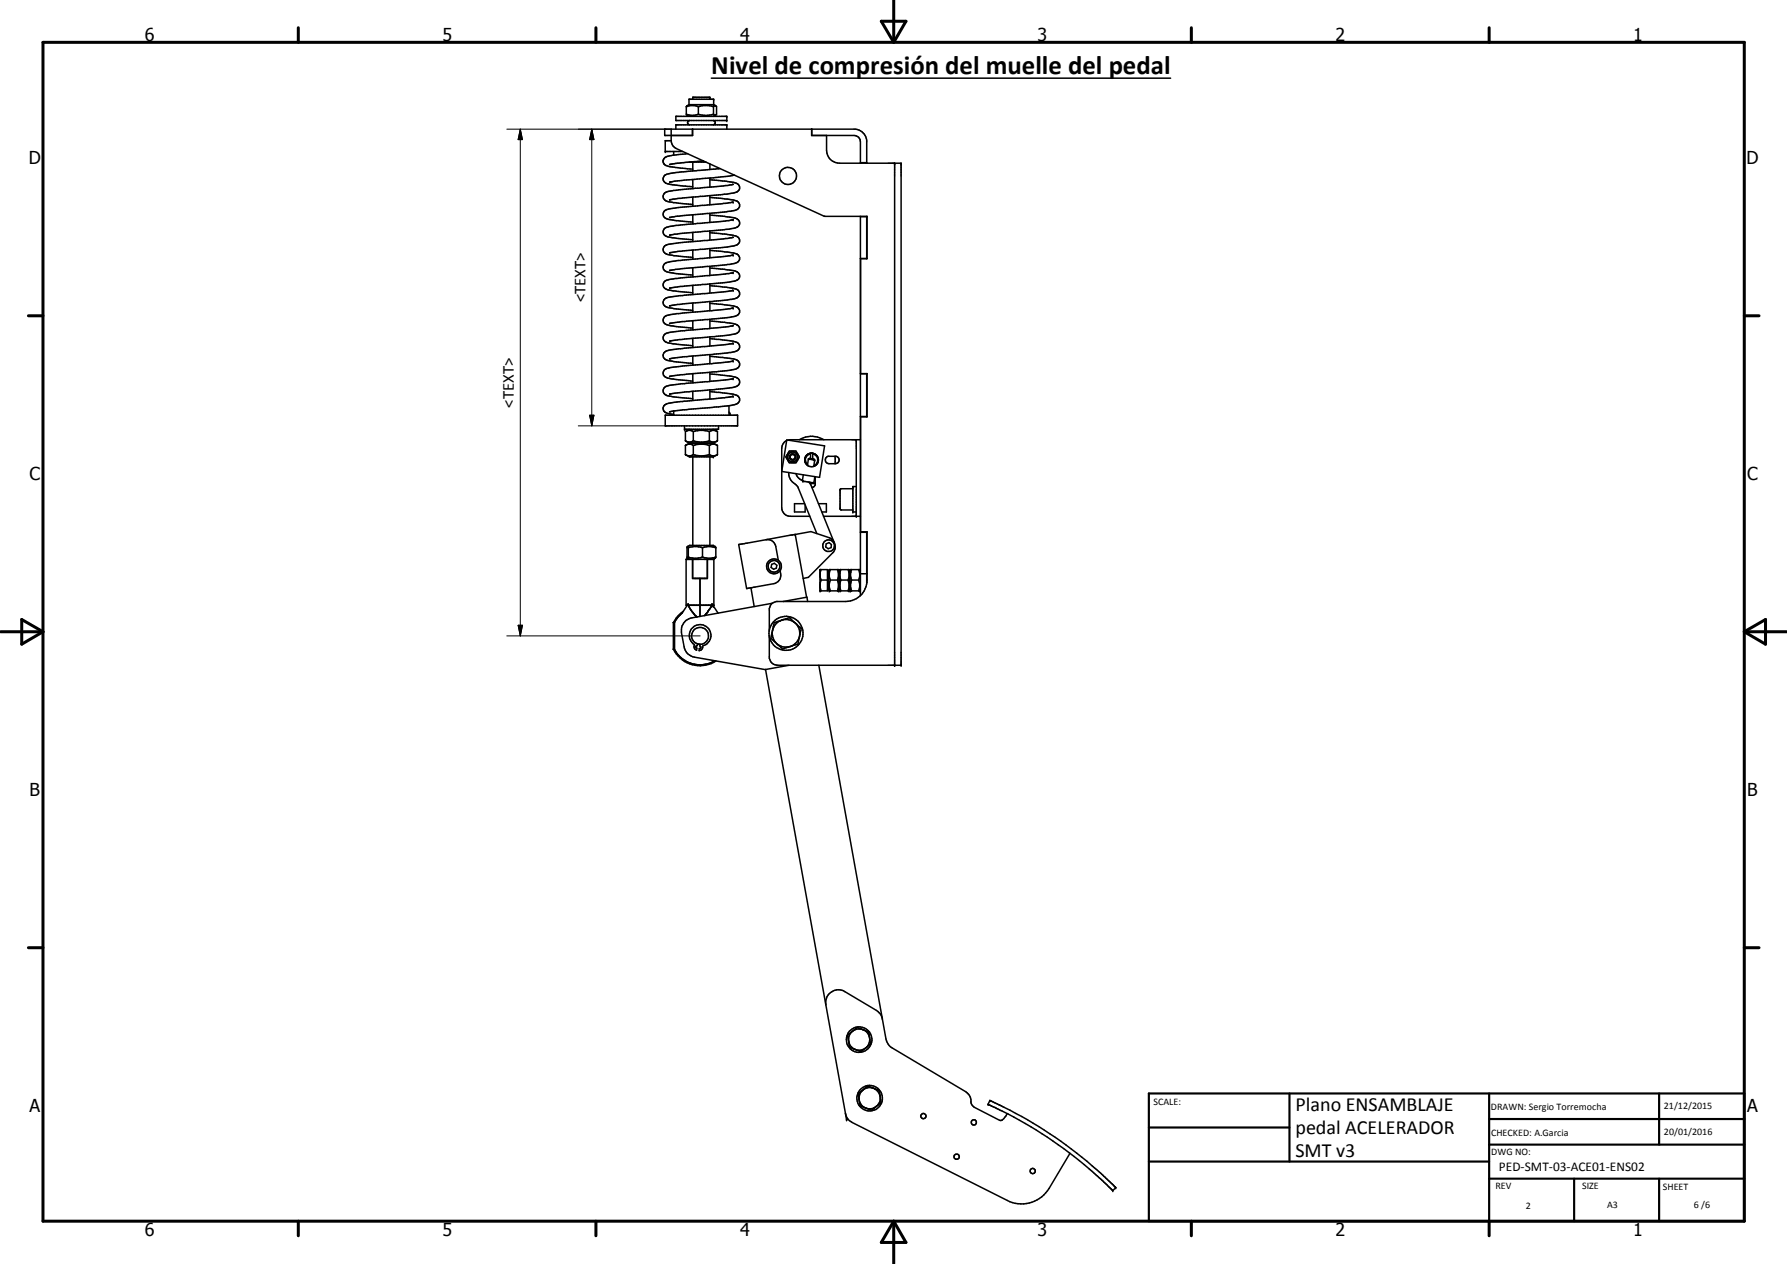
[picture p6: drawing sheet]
<svg xmlns="http://www.w3.org/2000/svg" width="420mm" height="297mm" viewBox="0 0 420 297" stroke-linecap="round" stroke-linejoin="round" font-family="sans-serif">
<g fill="none" stroke="#000" stroke-width=".35">
<path d="M167.2 18.4h108M157.8 33.1l.4 1.2 .8 .6 34.7 15.9h10.2v10h-1.6M157.8 30.4v2.7M157.8 33.1h-1.4v2.5h4.2M158.4 35.6v.8M158.9 30.4v-1.1h12v1.1M158.9 27.3h12v1h-12zM161.4 25.1a3.9 3.9 0 0 1 2.8 0M161.4 26.8a3.9 3.9 0 0 0 2.8 0M161.4 26.8l.6 .5M161.4 25.1v1.7M161.7 36.1l-4.3 .5a1.32 1.32 0 0 0-1.2 .6 1.32 1.32 0 0 0 0 1.4 12 12 0 0 0 4.9 1l1.8 .2"/>
<path d="M162 24.6v-1.3h5.8v1.3M162 24.6h5.8M162 24.6l-.6 .5M162.1 38.1h3.9M162.2 28.3a.51 .51 0 0 0-.5 .5 .51 .51 0 0 0 .5 .5M162.8 30.4v1.4h-6.5v-1.4h44.9a2.98 2.98 0 0 1 2.6 2.5v5.5M162.9 23.3v-.4h4v.4M162.9 38.1v2.1M164.2 25.1a6 6 0 0 1 3.6 0M164.2 26.8a5.5 5.5 0 0 0 3.6 0M164.2 25.1v1.7M165.4 37.8l-8 .9"/>
<path d="M166.9 38.5v1.3M167.7 28.3a.51 .51 0 0 1 .5 .5 .51 .51 0 0 1-.5 .5M167.8 25.1v1.7M167.8 24.6l.7 .5v1.7l-.4 .3-.3-.3M168.2 24.8l-.4 .3M168.2 27.1l-.4 .2M169.3 39.6l-10.1 .9a4.9 4.9 0 0 0-3.1 .9 1.3 1.3 0 0 0 1.3 1.9l5.5 .6M190.8 30.4v1.4h10l.6 .2a1.34 1.34 0 0 1 .9 1.3v5.1M190.9 30.4v1.4M194.3 31.8v3.5a3 3 0 0 0 3.1 3.1h14.5v117.9h-29a1.98 1.98 0 0 1-2-1.6v-5.2M202.3 38.2h1.5M210.3 38.4v117.9"/>
<path d="M157.5 46.9v.1M157.6 46.9l-.2 .1M162.9 42.2v2.1M162.9 46.3v2.2M162.9 50.5v2.1M162.9 54.6v2.2M162.9 58.8v2.1M166.9 41.8v2.2M166.9 46v2.1M166.9 50.1v2.2M166.9 54.3v2.1M166.9 58.4v2.2"/>
<path d="M166.9 42.2l5.7 .7a1.23 1.23 0 0 1 1.3 1.2 1.23 1.23 0 0 1-1.3 1.2l-15 1.6M166.9 46.4l5.7 .6a1.23 1.23 0 0 1 1.3 1.3 1.23 1.23 0 0 1-1.3 1.2l-15.2 1.6M166.9 50.5l3 .3a7.5 7.5 0 0 1 3.7 .8 1.21 1.21 0 0 1 .2 1.4 1.21 1.21 0 0 1-1.2 .6l-12.9 1.3-2.3 .4M166.9 54.7l5.5 .6a1.24 1.24 0 0 1 1.4 .8 1.24 1.24 0 0 1-.6 1.5l-.4 .1a68.5 68.5 0 0 1-9.8 1.1l-5.6 .6M166.9 58.8l5.7 .7a1.23 1.23 0 0 1 1.3 1.2 1.23 1.23 0 0 1-1.3 1.2l-13.7 1.4-1.5 .3M172.4 43.3l-14.3 1.5a1.95 1.95 0 0 0-2.2 1.3 1.5 1.5 0 0 0 1.6 1.4l5.4 .5M172.4 59.9l-8.4 .9a28 28 0 0 0-7.5 1 1.17 1.17 0 0 0-.5 1.4 1.17 1.17 0 0 0 1.3 .8l5.6 .6M172.4 51.6l-2.2 .4-12.1 1.1a1.93 1.93 0 0 0-2.2 1.4 2.01 2.01 0 0 0 2.2 1.4l4.8 .4M172.4 55.8l-13.7 1.4a3.7 3.7 0 0 0-2.6 .8 1.33 1.33 0 0 0 1.4 1.9l5.4 .6M172.4 47.5l-6.7 .8a48.5 48.5 0 0 0-9.1 1 1.18 1.18 0 0 0-.6 1.4 1.18 1.18 0 0 0 1.3 .9l5.6 .6M172.4 43.3h.1M172.4 55.8h.1"/>
<path d="M172.7 41.1l-4.9 .7-8.9 .7-1.5 .3M202.3 50.8v89.2M202.3 50.9h1.5M203.8 50.8v10M157.5 67.7h.1M157.5 76h.1M162.9 62.9v2.2M162.9 67.1v2.1M162.9 71.2v2.2M162.9 75.4v2.1M162.9 79.5v2.2M166.9 67.1l5.5 .6a1.24 1.24 0 0 1 1.4 .8 1.24 1.24 0 0 1-.6 1.5l-2.1 .5-10.6 .9-3.1 .5"/>
<path d="M166.9 62.6v2.1M166.9 66.7v2.2M166.9 70.9v2.1M166.9 75.1v2.1M166.9 79.2v2.1M166.9 63l3 .2a7.5 7.5 0 0 1 3.7 .9 1.28 1.28 0 0 1 .1 1.5 1.28 1.28 0 0 1-1.4 .5l-12.6 1.3-2.3 .3M166.9 71.3l5.7 .6a1.23 1.23 0 0 1 1.3 1.3 1.23 1.23 0 0 1-1.3 1.2l-12.5 1.2-2.7 .4M166.9 75.4l3 .3a5.7 5.7 0 0 1 3.8 1 1.28 1.28 0 0 1-.1 1.4 1.28 1.28 0 0 1-1.3 .5l-4.4 .5-8.2 .7-2.3 .4M166.9 79.6l5.7 .7a1.21 1.21 0 0 1 1.3 1.2 1.21 1.21 0 0 1-1.3 1.2l-5.2 .6-6.9 .6-3.1 .4M172.3 64.1l-14.2 1.5a1.93 1.93 0 0 0-2.2 1.3 2.01 2.01 0 0 0 2.2 1.4l4.8 .5M172.3 76.5l-14.2 1.5a1.93 1.93 0 0 0-2.2 1.4 2.01 2.01 0 0 0 2.2 1.4l4.8 .5M172.3 76.5h.1"/>
<path d="M172.4 68.2l-8.4 .9a35.5 35.5 0 0 0-7.5 1 1.25 1.25 0 0 0-.4 1.5 1.25 1.25 0 0 0 1.4 .7l5.4 .6M172.4 72.4l-8.4 .9a28 28 0 0 0-7.5 1 1.17 1.17 0 0 0-.5 1.4 1.17 1.17 0 0 0 1.3 .8l5.6 .6M172.4 76.5h.1M172.4 64.1h-.1M202.3 60.7h1.5M156.4 97.6h17v2.5h-17zM157.5 88.4v.1M157.6 96.7l-.1 .1M158.4 96.6v1M162.9 83.7v2.1M162.9 87.8v2.2M162.9 91.9v2.2"/>
<path d="M166.9 83.3v2.2M166.9 87.5v2.1M166.9 91.6v2.2M166.9 83.7l5.7 .7a1.23 1.23 0 0 1 1.3 1.2 1.23 1.23 0 0 1-1.3 1.2l-4.2 .6-8.3 .7-2.7 .4M166.9 87.9l2.5 .2a11.1 11.1 0 0 1 3.9 .7 1.18 1.18 0 0 1 .5 1.4 1.18 1.18 0 0 1-1.2 .8l-4.7 .6-6.9 .5-3.6 .5M166.9 92l5.7 .7a1.21 1.21 0 0 1 1.3 1.2 1.21 1.21 0 0 1-1.3 1.2l-3.7 .5-8.4 .7-3.1 .5M171.4 95.3v2.3M171.4 96.8l.3 .8M172.3 89l-14.2 1.5a1.93 1.93 0 0 0-2.2 1.3 2.01 2.01 0 0 0 2.2 1.4l4.8 .5M172.3 89h.1M172.4 93.1l-2 .4-7.4 .6a24.4 24.4 0 0 0-6.6 1 1.14 1.14 0 0 0-.4 1.3 1.14 1.14 0 0 0 1 .8l1.4 .2M172.4 84.8l-7.8 .9a31 31 0 0 0-8.2 1.1 1.26 1.26 0 0 0-.3 1.5 1.26 1.26 0 0 0 1.4 .6l5.4 .7"/>
<path d="M172.4 80.7l-8.4 .9a36.8 36.8 0 0 0-7.4 .9 1.18 1.18 0 0 0-.6 1.4 1.18 1.18 0 0 0 1.3 .9l5.6 .6M202.3 87.8h1.6v10.2h-1.6M202.3 97.9h1.5M203.8 87.8v10.2M160.9 100.1v.8h8v-.8M161.2 103.6l.7 .3 1.1-.3M161.2 101.4l.7-.3 1.1 .3M161.2 103.6l.9 .5M161.2 101.4v2.2M161.2 104.7v2.1M161.2 106.8l.9 .6h5.6l1-.6M161.2 104.7l.7-.3h.6l.5 .3"/>
<path d="M161.2 106.8a1.73 1.73 0 0 0 1.8 0M162.1 104.1h5.6M162.1 100.9l-.9 .5M162.1 104.1l-.9 .6M162.9 107.4v20.8M163 103.6a5.9 5.9 0 0 0 3.8 0M163 101.4a5.9 5.9 0 0 1 3.8 0M163 101.4v2.2M163 104.7v2.1M163 104.7a5.9 5.9 0 0 1 3.8 0M163 106.8a6.1 6.1 0 0 0 3.8 0M166.8 103.6l.7 .3 1.2-.3"/>
<path d="M166.8 101.4l.7-.3 1.2 .3M166.8 101.4v2.2M166.8 104.7v2.1M166.8 104.7l.7-.3h.7l.5 .3M166.8 106.8l.9 .3 1-.3M166.9 107.4v20.8M167.7 100.9l1 .5M167.7 104.1l1 .6M168.7 103.6l-1 .5M168.7 101.4v2.2M168.7 104.7v2.1M184.9 103.5l-.8 .9-.3 .9v14a2.02 2.02 0 0 0 2 2h4.6"/>
<path d="M185 103.4l8.9 1.4-1.2 7.4-8.9-1.4zM185.5 111a3.5 3.5 0 0 0 1.9 3.1l4.7 11.3M185.6 106h1.5l.3 .4a1.21 1.21 0 0 1 0 2l-.3 .4h-1.5l-.4-.6a1.02 1.02 0 0 1 0-1.5zM187.1 111.3l.5 .9 1.1 .7M187.9 103.3a5.5 5.5 0 0 1 5.8 0M188.7 112.9l.1 .2 1.3 .2M188.9 111.5l-.2 1.4M189.2 118.4h-2.4v1.9h2.5v-1.6M189.3 107.6a1.6 1.6 0 0 0 1.7 2.1 1.6 1.6 0 0 0 1.1-2.5 1.6 1.6 0 0 0-2.7 .1l-.1 1 .3 .8M190.1 107.9l1.4 .2M190.1 107.9l.2-.2 .9 .2 .3 .2M190.1 107.9l-.2 1.4"/>
<path d="M190.1 113.3l.6 .7 5.3 13.3M190.6 106.5v1.3M190.6 106.5h.5M190.6 106.6a1.47 1.47 0 0 0-1.2 1.1 1.47 1.47 0 0 0 .5 1.5M190.6 106.5l-.6 .2-.6 .7M191.1 106.5v1.4M191.1 106.6a1.45 1.45 0 0 1 1.2 1.3 1.45 1.45 0 0 1-1 1.5M191.1 106.5a1.61 1.61 0 0 1 1.1 2.3M191.5 108.1l-.2 1.5 .8-.5M191.6 112l-.3 1.5-1.2-.2M191.7 112v1.9l-.2 .4-.6 .3M191.7 113.6h-1.3"/>
<path d="M192.4 118.4h1.9v1.9h-1.1M194.1 107.7l.6-.5h1.9a.88 .88 0 0 1 .7 1 .88 .88 0 0 1-.9 .8l-1.9-.2-.4-.3zM196.3 107.2v1.8M200.5 114.9h-2.8l-.2 .1v4.6l.3 .2h2.7M201.3 114.3h-.8v6h.8M201.3 103.3v18M202.3 103.3l-17.1 .1M161.6 128.4l.2 .3M161.6 128.4v2.8M161.7 128.4l.4-.2h5.6l.5 .2 .1 .3M161.7 131.2l.4 .2M161.7 128.5v.1"/>
<path d="M161.7 131.1h.1M161.8 128.7a4.6 4.6 0 0 1 3.4 0M161.8 130.9l-.2 .3M161.8 130.9a4.6 4.6 0 0 0 3.4 0M161.8 128.7v2.2M162.8 131.4v4.5h3.5v-4.5M164.6 135.9v9M165.2 128.7a4.1 4.1 0 0 1 3.1 0M165.2 130.9a4.1 4.1 0 0 0 3.1 0M165.2 128.7v2.2M168.3 130.9l-.1 .3-.5 .2M168.3 128.7v2.2"/>
<path d="M176.6 138.1l.7 4.4M180.1 126.8a1.94 1.94 0 0 1 2.3 1.6l.6 3.3M180.1 126.8l-6.4 1.2 1.8 10.3 6.4-1.1a2.15 2.15 0 0 0 1.5-3.1M181.4 132.6l.7-.2 .6 .4-.2 .7-.6 .3-.6-.5zM187 125.6l-6.9 1.2M187 125.6l2.6 14.7M187 125.6l3.7-.7 4.3 1.5a2.23 2.23 0 0 1 .8 3.5l-5.7 5.8-1.3 .2M192.8 133.9h1.8v5h-1.8zM192.8 135.4l.2 .9M192.8 137.9l.2 1M193 133.9l-.2 .9M193 136.3l-.2 1"/>
<path d="M193 136.3h1.6M193.6 121.3h8.7M194.3 127.8l.6-.3 .6 .5-.1 .7-.7 .2-.6-.4zM194.6 134.2h.2M194.6 138.5h.2M194.8 134.2l.2-.3h2.1l.2 .3M194.8 134.2v4.4l.2 .3h2.1l.2-.3M195.2 136.3h1.7M195.2 136.3l-.2 1 .2 1.6M195.2 133.9l-.2 .9 .2 1.5M196.9 133.9l.2 .9-.2 1.5M196.9 136.3l.2 1-.2 1.6"/>
<path d="M197.3 134.2l.2-.3h2.1l.2 .3M197.3 138.6l.2 .3h2.1l.2-.3M197.3 134.2v4.4M197.7 136.3h1.7M197.7 136.3a3.9 3.9 0 0 0 0 2.6M197.7 133.9a3.7 3.7 0 0 0 0 2.4M199.4 133.9l.2 .9-.2 1.5M199.4 136.3l.2 1-.2 1.6M199.8 134.2l.2-.3h2.1l.2 .3M199.8 138.6l.2 .3h2.1l.2-.3M199.8 134.2v4.4M200.2 136.3h1.7"/>
<path d="M200.2 136.3l-.2 1 .2 1.6M200.2 133.9l-.2 .9 .2 1.5M201.9 133.9l.2 .9-.2 1.5M201.9 136.3l.2 1-.2 1.6M202.3 125.1h1.5M202.3 134.8h1.6M202.3 125h1.6v11.3a5 5 0 0 1-5 5.1h-16.4l-.9 .4M203.8 125v12M158.3 146.3h.3M158.3 152.6h.3M158.3 146.3v6.3M158.3 152.6a7 7 0 0 0 10 2.7"/>
<path d="M158.6 146.3v6.3M158.6 152.6a6.8 6.8 0 0 0 9.5 2.7M160.7 143.6l-1.4 1.2-1 1.5M161.8 141.9l-.2 .3h-.3v-10.8h6.5v10.8M161.8 142.2h5.6M161.8 141.9v.3M161.8 142.2l1.6 2.3M161.8 141.9l-1.4 2.2-1.2 1.2-.6 1M163 144l.1 .3M163.2 144.3l.2 .2M163.4 144.5l.5 .5M164 151.3l-.1 .4-.3 .2 .3 .4-.1 .5-.6-.6 .1-.7a2.53 2.53 0 0 1-.4-4 2.53 2.53 0 0 1 3.9 .6 2.53 2.53 0 0 1-1.5 3.7l-.4 .9-.5 .2v-.5l.4-.3-.3-.3 .1-.4-.6-.1"/>
<path d="M167.4 141.9l1.4 2.2M167.4 141.9v.3M167.4 142.2l-1.7 2.5M167.4 141.9l.2 .3M167.6 142.2h.2M167.6 142.2l.1 .2M167.7 142.4v.1M167.8 142.2l-.1 .3M180 157.3l14.2 78.8M181.6 141.8l-.7 1.2v5.2M181.6 148.6l-.3 1.4 1.3 1.3M181.6 148.6l.1 1.2 .9 1.5"/>
<path d="M181.6 141.8l-18.9 3.4a3 3 0 0 0-2.5 3.5l.7 3.3a2.94 2.94 0 0 0 2.4 2.4l16.6 3 5.6-1.1M181.6 148.1v.5M183.8 145.7l-1.8 .6-.4 1.8M183.8 145.7a3.3 3.3 0 0 0-2.2 2.4M184.1 141.4l5.6-1.1 .2 1.1M184.2 145.6l-.4 .1M184.2 145.6l1.4-.4 1.4 1.2M184.2 145.6l1.3 .1 1.5 .7M187 146.4l.7 .7a.94 .94 0 0 1 .5 1.5l-.2 .9M187 146.4a3.3 3.3 0 0 1 1 3.1M188 149.5l-.4 1.9-3.6 1.1-1.4-1.2M188 149.5a3.3 3.3 0 0 1-5.4 1.8"/>
<path d="M192.5 156.3l15.9 88.3 .7 1.1 .7 .6 17.3 10.3a3 3 0 0 1 1.3 2.8l.7 .8 5.9 3.1h.5l.5-.4 .8-1.2M194.2 236.1a2.99 2.99 0 0 1 1.2-3 2.99 2.99 0 0 1 3.3-.1l7.4 4.4a2.78 2.78 0 0 1 1.4 2.1M194.2 236.1l4.6 25.6M199.5 244.7l.3 1.4 2.7 1 .8-.6M199.6 245a2.54 2.54 0 0 0 3.7 1.5M200.1 242.6l-.2 .2a.75 .75 0 0 0-.5 1.2l.1 .7M200.1 242.6l-.5 1-.1 1.1M202 258.1v.3M202 258.4l.4 1.1 .8 .8M202.9 242l-1.4-.6-1.4 1.2M202.9 242l.3 .1M202.9 242l-1.5-.1-1.3 .7"/>
<path d="M203.2 242.1l1 .4 .3 1.4M203.2 242.1l.8 .8 .5 1M203.6 246.3l-.3 .2M203.8 246l-.2 .3M204.5 243.9v.4M204.5 244.3v.3a.71 .71 0 0 1-.4 1.2l-.5 .5M204.5 244.3l-.1 .7-.5 1M205.4 255.7l1.3 .6 .5 2.8a3.8 3.8 0 0 1-3.3 1.4M205.4 255.7l-1.4-.5-.6 .5a2.82 2.82 0 0 0-1.4 2.4M205.4 255.7a2.59 2.59 0 0 1 1.6 2.4 2.59 2.59 0 0 1-1.5 2.4l-.6 .4-2.7-1-.2-1.5M205.4 255.7a3.4 3.4 0 0 0-3.6 1.3l.2 1.1M198.8 261.7l.2 1.4h.4"/>
<path d="M198.8 261.7l.6 1.4M199.4 263.1l1 .7 36.4 18.3a7.5 7.5 0 0 0 9.9-2.8l4.9-8.3M203.3 260.3l.3 .1M261.6 279.8h.1M262.3 279.1l-3-2.9a101.1 101.1 0 0 0-23.9-16.4l-2.7-1.2-.4 .9 2.6 1.2a92.5 92.5 0 0 1 11.4 6.6l3.8 2.6 4.8 3.8 6.7 6.1M262.3 279.1h.1M262.3 279.1l-.6 .7"/>
<circle cx="185.3" cy="41.3" r="2.01"/>
<circle cx="186.3" cy="107.4" r=".6"/>
<circle cx="186.4" cy="107.4" r="1.15"/>
<circle cx="186.4" cy="107.4" r=".74"/>
<circle cx="182" cy="133.1" r="1.75"/>
<circle cx="182" cy="133.1" r="1.38"/>
<circle cx="194.8" cy="128.3" r="1.38"/>
<circle cx="164.6" cy="149.4" r="1.98"/>
<circle cx="184.8" cy="148.8" r="4"/>
<circle cx="202" cy="244.3" r="3"/>
<circle cx="204.5" cy="258.1" r="3"/>
<circle cx="217.1" cy="262.3" r=".61"/>
<circle cx="224.9" cy="271.8" r=".62"/>
<circle cx="229" cy="263.8" r=".62"/>
<circle cx="242.8" cy="275.2" r=".61"/>
</g>
<g fill="#000">
<circle cx="156.4" cy="35.6" r=".18"/>
<circle cx="166.9" cy="22.9" r=".18"/>
<circle cx="167.8" cy="23.3" r=".18"/>
<circle cx="167.8" cy="24.6" r=".18"/>
<circle cx="170.9" cy="29.3" r=".18"/>
<circle cx="170.9" cy="27.3" r=".18"/>
<circle cx="170.9" cy="28.3" r=".18"/>
<circle cx="210.3" cy="38.4" r=".18"/>
<circle cx="211.9" cy="38.4" r=".18"/>
<circle cx="172.4" cy="59.9" r=".18"/>
<circle cx="172.4" cy="51.6" r=".18"/>
<circle cx="172.4" cy="47.5" r=".18"/>
<circle cx="172.4" cy="64.1" r=".18"/>
<circle cx="172.4" cy="72.4" r=".18"/>
<circle cx="172.4" cy="68.2" r=".18"/>
<circle cx="172.4" cy="93.1" r=".18"/>
<circle cx="172.4" cy="89" r=".18"/>
<circle cx="172.4" cy="84.8" r=".18"/>
<circle cx="172.4" cy="80.7" r=".18"/>
<circle cx="160.9" cy="100.9" r=".18"/>
<circle cx="167.7" cy="107.4" r=".18"/>
<circle cx="167.7" cy="104.1" r=".18"/>
<circle cx="188.8" cy="113.1" r=".18"/>
<circle cx="190.3" cy="107.7" r=".18"/>
<circle cx="191.4" cy="107.9" r=".18"/>
<circle cx="191.5" cy="108.1" r=".18"/>
<circle cx="200.5" cy="114.3" r=".18"/>
<circle cx="167.7" cy="128.2" r=".18"/>
<circle cx="168.2" cy="128.4" r=".18"/>
<circle cx="187" cy="125.6" r=".18"/>
<circle cx="192.8" cy="133.9" r=".18"/>
<circle cx="192.8" cy="138.9" r=".18"/>
<circle cx="194.8" cy="134.2" r=".18"/>
<circle cx="195" cy="133.9" r=".18"/>
<circle cx="195" cy="138.9" r=".18"/>
<circle cx="197.1" cy="133.9" r=".18"/>
<circle cx="197.1" cy="138.9" r=".18"/>
<circle cx="197.3" cy="134.2" r=".18"/>
<circle cx="197.5" cy="133.9" r=".18"/>
<circle cx="197.5" cy="138.9" r=".18"/>
<circle cx="199.6" cy="138.9" r=".18"/>
<circle cx="199.6" cy="133.9" r=".18"/>
<circle cx="199.8" cy="134.2" r=".18"/>
<circle cx="200" cy="138.9" r=".18"/>
<circle cx="200" cy="133.9" r=".18"/>
<circle cx="200.5" cy="120.3" r=".18"/>
<circle cx="201.3" cy="121.3" r=".18"/>
<circle cx="202.1" cy="138.9" r=".18"/>
<circle cx="202.1" cy="133.9" r=".18"/>
<circle cx="167.7" cy="142.4" r=".18"/>
<circle cx="210.3" cy="156.3" r=".18"/>
<circle cx="211.9" cy="156.3" r=".18"/>
<circle cx="232.3" cy="259.5" r=".18"/>
<circle cx="232.7" cy="258.6" r=".18"/>
<circle cx="199" cy="263.1" r=".18"/>
<circle cx="261.7" cy="279.8" r=".18"/>
<circle cx="262.3" cy="279.1" r=".18"/>
</g>
<g fill="none" stroke="#000" stroke-width=".71">
<path d="M10.1 9.9h400v277.1h-400zM70.1 6.5v3.4M140.1 6.5v3.4M207.2 5h5.8l-2.9 4.9zM210.1 0v9.9M280.1 6.5v3.4M350.1 6.5v3.4M6.7 74.2h3.4M410.1 74.2h3.5M.1 148.5h10M5.1 145.6l5 2.9-5 2.9zM410.1 148.5h10"/>
<path d="M410.1 148.5l5-2.9v5.8zM6.7 222.7h3.4M410.1 222.7h3.5M70.1 287v3.4M140.1 287v3.4M210.1 287v10M210.1 287l2.9 5h-5.8zM280.1 287v3.4M350.1 287v3.4"/>
</g>
<path d="M270.1 257h140v30h-140zM303.2 257v16M350.1 257v30M390.1 257v12M270.1 265h33.1M270.1 273h80M350.1 277h60M350.1 269h60M350.1 263h60M370.1 277v10M390.1 277v10" fill="none" stroke="#000" stroke-width=".51"/>
<path d="M119.2 30.4h37.1M122.3 30.4l.5 2.4h-1zM122.3 30.4v119M139.1 30.4l.5 2.4h-1zM139.1 30.4v69.7M138.6 97.6h1l-.5 2.5zM136 100.1h20.4M119.2 149.4h45.4M121.8 146.9h1l-.5 2.5z" fill="none" stroke="#000" stroke-width=".24"/>
<path d="M122.3 30.4l.5 2.4h-1zM139.1 30.4l.5 2.4h-1zM138.6 97.6h1l-.5 2.5zM121.8 146.9h1l-.5 2.5z" fill="#000"/>
<text font-size="6.3" x="167.2" y="17.5">Nivel de compresión del muelle del pedal</text>
<g font-size="4.7">
<text x="304.6" y="261.2">Plano ENSAMBLAJE</text>
<text x="304.6" y="266.6">pedal ACELERADOR</text>
<text x="304.6" y="272">SMT v3</text>
</g>
<g font-size="4.2">
<text x="34" y="9.6">6</text>
<text x="104" y="9.6">5</text>
<text x="174" y="9.6">4</text>
<text x="244" y="9.6">3</text>
<text x="314" y="9.6">2</text>
<text x="384" y="9.6">1</text>
<text x="6.8" y="38.7">D</text>
<text x="410.6" y="38.7">D</text>
<text x="7" y="112.9">C</text>
<text x="410.8" y="112.9">C</text>
<text x="7" y="187.1">B</text>
<text x="410.8" y="187.1">B</text>
<text x="7" y="261.4">A</text>
<text x="410.8" y="261.4">A</text>
<text x="34" y="290.4">6</text>
<text x="104" y="290.4">5</text>
<text x="174" y="290.4">4</text>
<text x="244" y="290.4">3</text>
<text x="314" y="290.4">2</text>
<text x="384" y="290.4">1</text>
</g>
<g font-size="3.9">
<text x="137.7" y="71.1" transform="rotate(-90 137.7 71.1)">&lt;TEXT&gt;</text>
<text x="120.8" y="95.8" transform="rotate(-90 120.8 95.8)">&lt;TEXT&gt;</text>
</g>
<text font-size="3.1" x="352.4" y="275.2">PED-SMT-03-ACE01-ENS02</text>
<g font-size="2.4">
<text x="271.2" y="259.7">SCALE:</text>
<text x="350.6" y="260.8">DRAWN: Sergio Torremocha</text>
<text x="391.2" y="260.6">21/12/2015</text>
<text x="350.6" y="267">CHECKED: A.Garcia</text>
<text x="391.2" y="266.7">20/01/2016</text>
<text x="350.6" y="271.4">DWG NO:</text>
<text x="351.6" y="279.3">REV</text>
<text x="372" y="279.4">SIZE</text>
<text x="391" y="279.6">SHEET</text>
<text x="358.7" y="284.1">2</text>
<text x="377.9" y="283.8">A3</text>
<text x="398.3" y="283.8">6 /6</text>
</g>
</svg>
